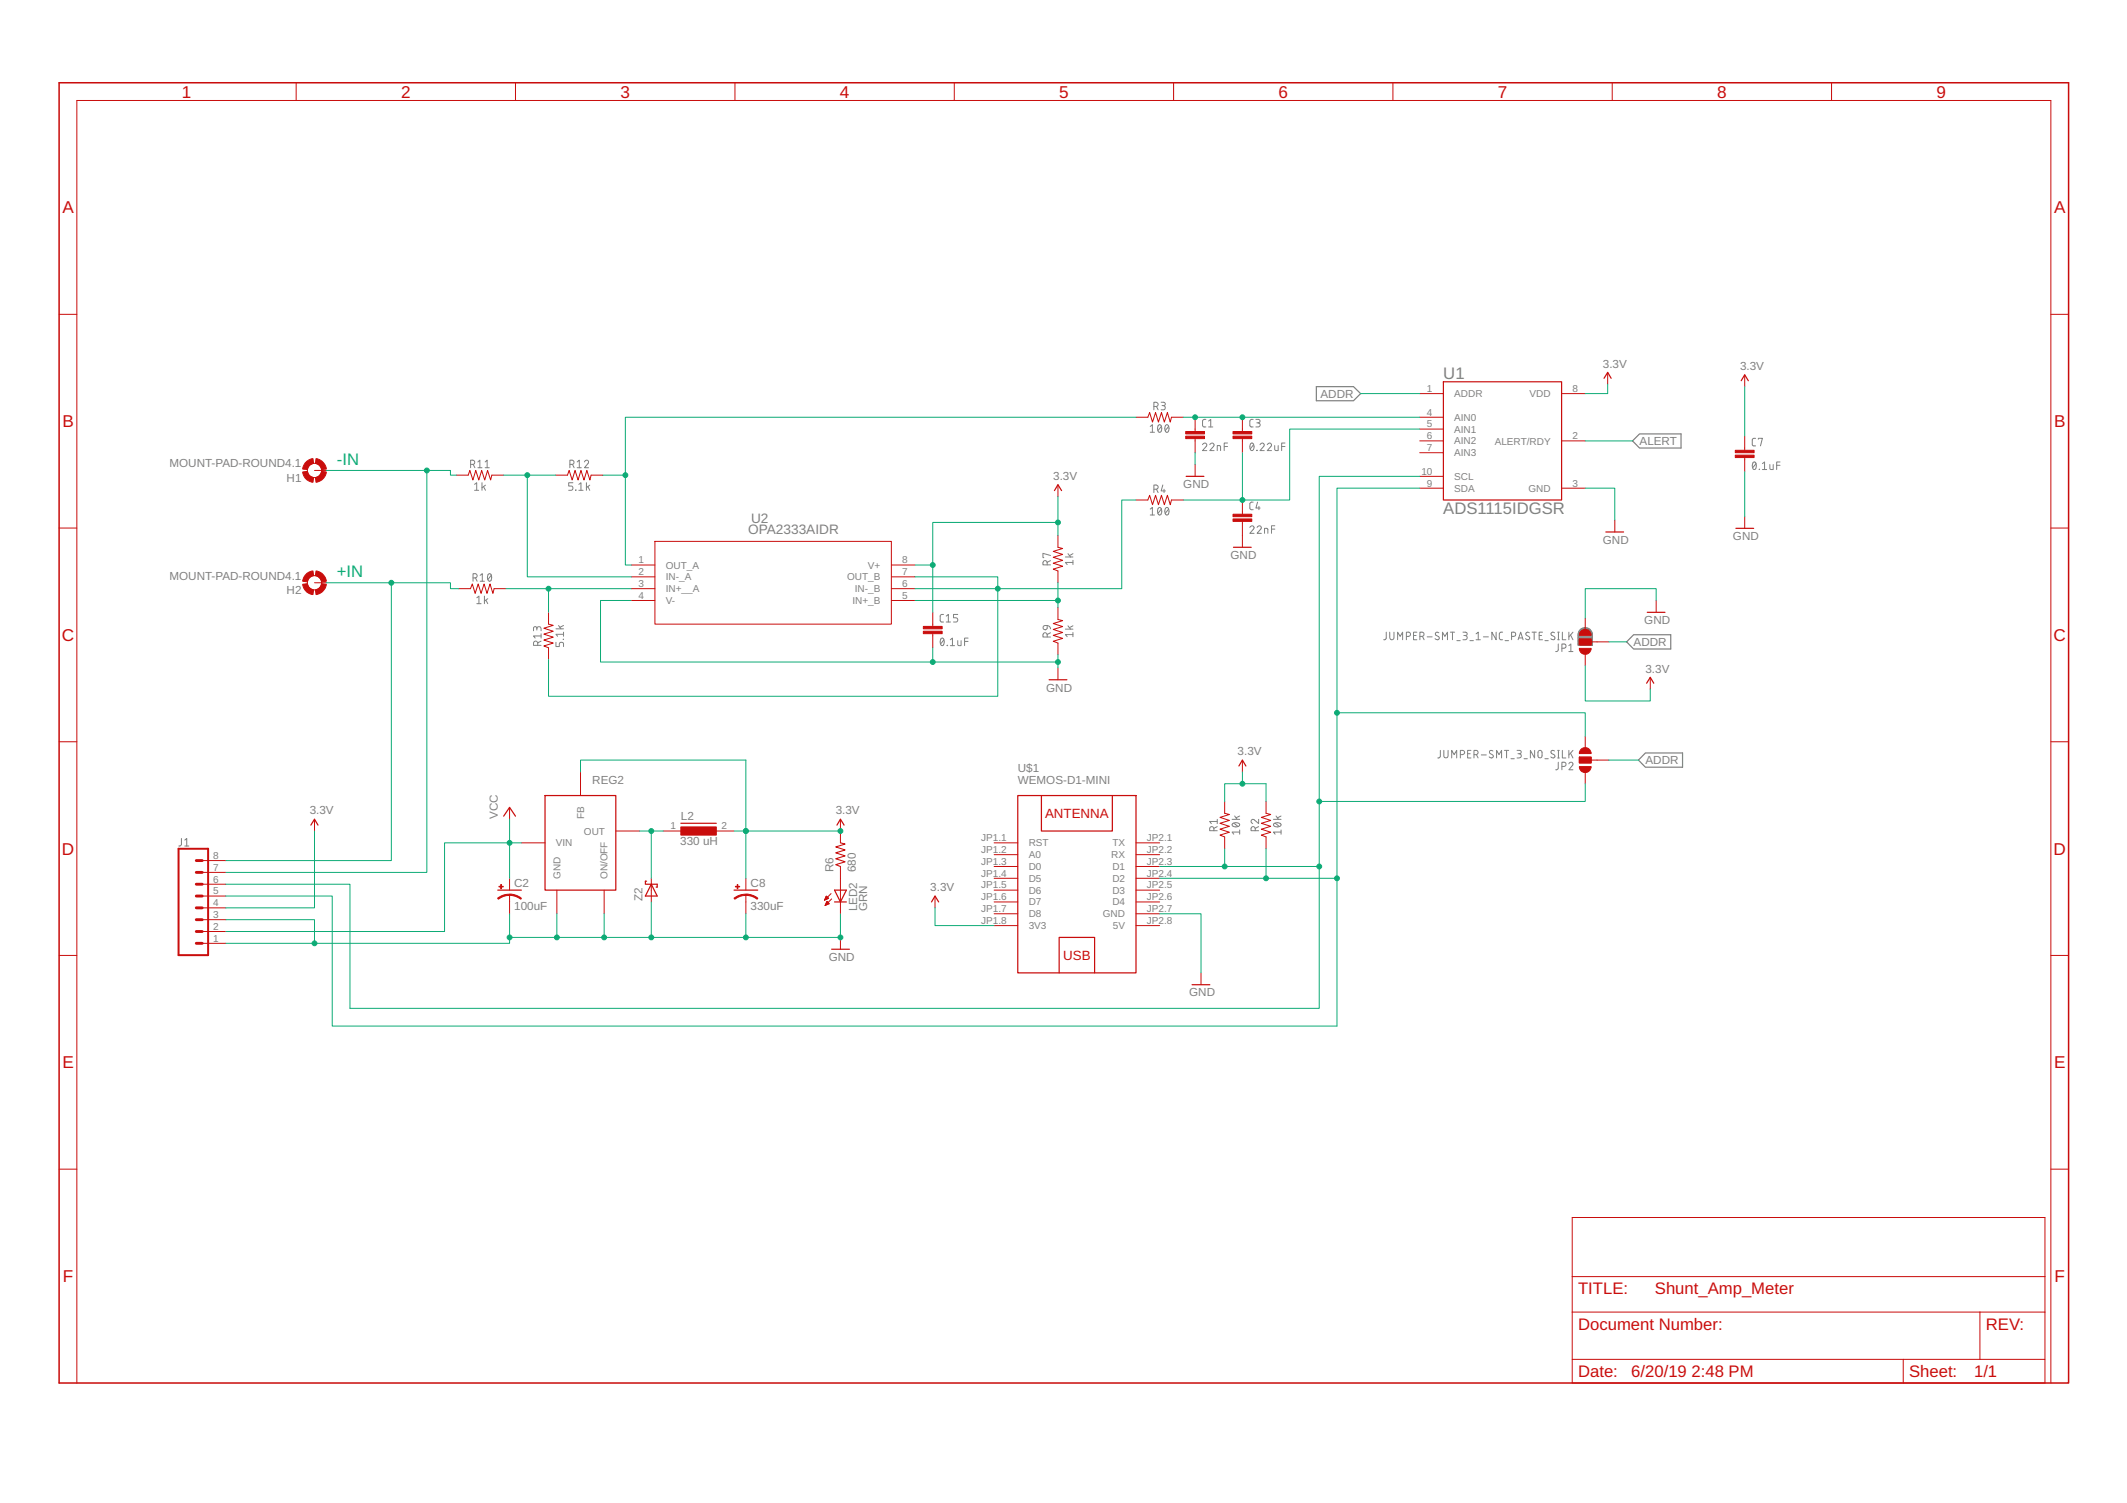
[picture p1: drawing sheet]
<svg xmlns="http://www.w3.org/2000/svg" width="297mm" height="210mm" viewBox="0 0 297 210" stroke-linecap="round" stroke-linejoin="round" font-family="sans-serif">
<g fill="none" stroke="#808080" stroke-width=".14">
<path d="M160.6 59.6l.3-.3v1.1M161.1 56.8h.3a.3 .3 0 0 0 .3-.3 .3 .3 0 0 0-.3-.3h-.3v1M161.5 56.8l.2 .4M161.8 59.4l.1-.1a.62 .62 0 0 1 0 1.1 .64 .64 0 0 1-.1-1zM162.2 56.2h.3a.23 .23 0 0 1 .3 .2 .23 .23 0 0 1-.3 .2h-.2M162.2 59.6l-.5 .5M162.5 56.6a.3 .3 0 0 1 .2 .3 .3 .3 0 0 1-.2 .3h-.3M162.8 59.4l.2-.1a.62 .62 0 0 1 0 1.1 .64 .64 0 0 1-.2-1zM163.2 59.6l-.5 .5M168.4 58.6l-.4 .1-.1 .7 .2 .2h.3M168.8 58.8l.3-.2v1M168.8 59.6h.6"/>
<path d="M175 58.6l-.4 .1-.1 .7 .2 .2h.3M175.4 58.6h.3a.24 .24 0 0 1 .3 .2 .24 .24 0 0 1-.3 .3h-.2M175.7 59.1a.29 .29 0 0 1 .3 .2 .29 .29 0 0 1-.3 .3h-.3M65.7 64.9h.3a.3 .3 0 0 0 .3-.3 .3 .3 0 0 0-.3-.3h-.3v1M66.1 64.9l.2 .4M66.3 67.6l.3-.2v1.1M66.3 68.5h.5M66.7 64.5l.3-.2v1M66.7 65.3h.6M67.3 67.4v1.1M67.5 68l.3 .5M67.8 64.5l.2-.2v1"/>
<path d="M67.8 65.3h.5M67.8 67.8l-.5 .3M79.6 64.9h.3a.3 .3 0 0 0 .3-.3 .3 .3 0 0 0-.3-.3h-.3v1M79.9 64.9l.3 .4M80 67.4h-.6v.5h.5l.1 .2-.1 .3-.5 .1M80.4 68.4l.1 .1zM80.6 64.5l.3-.2v1M80.6 65.3h.6M80.8 67.6l.3-.2v1.1M80.8 68.5h.6M81.6 64.5a.29 .29 0 0 1 .4-.2 .29 .29 0 0 1 .1 .4l-.5 .6h.6M81.9 67.4v1.1"/>
<path d="M82.1 68l.3 .5M82.4 67.8l-.5 .3M146.2 78.9v-.3a.3 .3 0 0 0-.3-.3 .3 .3 0 0 0-.3 .3v.3h1.1M146.7 78.3l-.5 .2M146.7 77.6l-1.1-.3v.6h.2M148.8 77.8h1M149.1 77.3l.4 .5M149.8 78.3v.5M149.8 77.3l-.4 .3M149.8 78.5h-1l.2 .3M160.6 71.1l.3-.2v1M160.6 60.4h.6"/>
<path d="M160.6 71.9h.6M161.1 68.3h.3a.3 .3 0 0 0 .3-.3 .3 .3 0 0 0-.3-.3h-.3v1.1M161.5 68.3l.2 .5M161.8 71l.1-.1a.62 .62 0 0 1 0 1 .64 .64 0 0 1-.1-.9zM162.2 71.1l-.5 .6M162.4 67.7l-.2 .9h.6M162.6 68.3v.5M162.8 71l.2-.1a.62 .62 0 0 1 0 1 .64 .64 0 0 1-.2-.9zM163.2 71.1l-.5 .6M167.9 62.1a.3 .3 0 0 1 .5-.2 .3 .3 0 0 1 0 .5l-.5 .5h.6M169 62.1a.3 .3 0 0 1 .4-.2 .3 .3 0 0 1 .1 .5l-.5 .5h.5M170.5 62.9l-.1-.6-.4-.1v.7"/>
<path d="M171 62.4h.4M171.4 61.9h-.4v1M174.5 73.7a.29 .29 0 0 1 .4-.3 .29 .29 0 0 1 .1 .5l-.5 .6h.6M174.7 62l.1-.1a.62 .62 0 0 1 0 1 .64 .64 0 0 1-.1-.9zM175 70.1l-.4 .2-.1 .7 .2 .2h.3M175.1 62.1l-.5 .6M175.5 62.9h.1zM175.6 73.7a.29 .29 0 0 1 .4-.3 .29 .29 0 0 1 .1 .5l-.5 .6h.5M175.6 70.1l-.2 .9h.6M175.8 70.7v.5M176 62.1a.3 .3 0 0 1 .4-.2 .3 .3 0 0 1 .1 .5l-.5 .5h.6M177 62.1a.3 .3 0 0 1 .4-.2 .3 .3 0 0 1 .1 .5l-.5 .5h.6"/>
<path d="M177.1 74.5l-.1-.6-.4-.1v.7M177.6 73.9h.4M178 62.2v.6l.2 .1h.3v-.7M178 73.4h-.4v1.1M179 62.4h.5M179.5 61.9h-.5v1M244.8 64.6l.2-.1a.62 .62 0 0 1 0 1.1 .7 .7 0 0 1-.2-1zM245.2 61.2l-.4 .1-.1 .1v.8l.5 .1M245.2 64.7l-.4 .6M245.6 61.3v-.1h.5l-.2 1.1M245.7 65.5v.1zM246.1 64.7l.3-.2v1.1"/>
<path d="M246.1 65.6h.6M247.2 64.9v.5l.1 .2h.3v-.7M248.1 65h.5M248.6 64.5h-.5v1.1M66.1 80.7h.2a.3 .3 0 0 0 .3-.3 .3 .3 0 0 0-.3-.3h-.2v1.1M66.4 80.7l.2 .5M66.6 83.5l.3-.3v1.1M66.6 84.3h.6M67.1 80.3l.3-.2v1.1M67.1 81.2h.5M67.6 83.2v1.1M67.9 83.8l.2 .5"/>
<path d="M68.1 83.6l-.5 .4M68.2 80.2l.2-.1a.62 .62 0 0 1 0 1.1 .66 .66 0 0 1-.2-1zM68.6 80.3l-.5 .6M75 87.8a.3 .3 0 0 1 .3-.3 .3 .3 0 0 1 .3 .3v.3M75 88v-.3a.23 .23 0 0 0-.3-.2 .23 .23 0 0 0-.2 .2v.4M75.6 90.1h-1.1v-.3a.3 .3 0 0 1 .3-.3 .3 .3 0 0 1 .3 .3v.3M75.6 89.5l-.5 .3M75.6 88.5v.6M75.6 88.8h-1.1l.2 .3M77.6 89.7v.6h.5v-.4a.3 .3 0 0 1 .3-.2 .3 .3 0 0 1 .3 .2v.4M77.6 87.8h1.1M78 87.4l.3 .4"/>
<path d="M78.6 89.3h.1zM78.7 88.6h-1.1l.3 .3M78.7 88.3v.6M78.7 87.4l-.5 .2M131.4 89.2l.2-.1a.65 .65 0 0 1 0 1.1 .68 .68 0 0 1-.2-1zM131.8 85.8l-.5 .1v.7l.1 .2 .4 .1M131.8 89.3l-.4 .6M132.1 86l.3-.2v1.1M132.1 86.9h.6M132.3 90.1v.1zM132.7 89.3l.3-.2v1.1M132.7 90.2h.6"/>
<path d="M133.8 89.5v.5l.1 .2h.3v-.7M133.8 85.8h-.6v.5h.4l.2 .2-.2 .3-.4 .1M134.7 89.6h.5M135.2 89.1h-.5v1.1M145.7 87.5l.5-.1v.3a.3 .3 0 0 1-.4 .2 .3 .3 0 0 1-.1-.4zM146.2 87.4a.47 .47 0 0 1 .5 .4M146.2 89v-.3a.3 .3 0 0 0-.3-.3 .3 .3 0 0 0-.3 .3v.3h1.1M146.7 88.4l-.5 .2M148.8 87.9h1M149.1 87.4l.4 .5M149.8 88.3v.6M149.8 87.4l-.4 .3"/>
<path d="M149.8 88.6h-1l.2 .3M193.6 88.3v.8a.27 .27 0 0 1-.4 .2M194.1 88.3v.7a.3 .3 0 0 0 .3 .4 .3 .3 0 0 0 .3-.4v-.7M195.2 89.3v-1l.3 .6 .4-.6v1M196.4 88.9l.4-.1a.29 .29 0 0 0 .2-.3 .29 .29 0 0 0-.3-.2h-.3v1M197.4 88.8h.4M197.9 88.3h-.5v1h.5M198.3 88.9h.3a.3 .3 0 0 0 .3-.3 .3 .3 0 0 0-.3-.3h-.3v1M198.6 88.9l.3 .4M199.3 88.9h.7M200.9 88.4a.26 .26 0 0 0-.4-.1 .26 .26 0 0 0 .1 .4l.3 .2a.27 .27 0 0 1 0 .4 .27 .27 0 0 1-.4 0l-.1-.1M201.4 89.3v-1l.4 .6 .3-.6v1"/>
<path d="M202.5 88.3h.6M202.8 88.3v1M203.5 89.5h.4M204.3 88.3h.4a.23 .23 0 0 1 .2 .2 .23 .23 0 0 1-.2 .3h-.3M204.6 88.8a.3 .3 0 0 1 .3 .2 .3 .3 0 0 1-.3 .3h-.3M205.3 89.5h.5M206.1 88.5l.3-.2v1M206.1 89.3h.6M207.2 88.9h.7M208.9 88.3v1l-.6-1v1M209.8 88.3l-.4 .1v.7l.1 .2h.3M210.2 89.5h.5"/>
<path d="M211.1 88.9h.3a.3 .3 0 0 0 .3-.3 .3 .3 0 0 0-.3-.3h-.3v1M212 89.3l.4-1 .3 1M212.1 89.1h.5M213.6 88.4a.26 .26 0 0 0-.4-.1 .26 .26 0 0 0 0 .4l.3 .2a.26 .26 0 0 1 0 .4 .26 .26 0 0 1-.4 0l-.1-.1M214 88.3h.5M214.2 88.3v1M214.9 88.8h.4M215.4 88.3h-.5v1h.5M215.8 89.5h.4M217.1 88.4a.27 .27 0 0 0-.4-.1 .27 .27 0 0 0-.1 .3l.4 .3a.29 .29 0 0 1 0 .5 .29 .29 0 0 1-.4-.2M217.5 89.3h.3M217.5 88.3h.3"/>
<path d="M217.6 89.9v.9l-.1 .2h-.2M217.6 88.3v1M218.1 90.5h.3a.3 .3 0 0 0 .3-.3 .3 .3 0 0 0-.3-.3h-.3v1.1M218.2 88.3v1h.5M219.1 90.2l.3-.3v1.1M219.1 88.3v1M219.1 91h.6M219.3 88.7l.4 .6M219.7 88.3l-.6 .6M25.3 117.1v.8l-.1 .2-.2 .1M25.8 117.3l.3-.2v1.1M25.8 118.2h.6"/>
<path d="M170 116h-1.1v-.3a.3 .3 0 0 1 .3-.3 .3 .3 0 0 1 .3 .3v.3M170 115.4l-.5 .3M170 114.4v.6M170 114.7h-1.1l.3 .3M172.1 114.4h1M172.1 115a.68 .68 0 0 1 1 .2 .62 .62 0 0 1-1 0zM172.3 115l.6 .4M172.4 114l.4 .4M173.1 115.9v.6M173.1 114l-.5 .2M173.1 116.2h-1l.2 .3M175.8 116h-1.1v-.3a.3 .3 0 0 1 .3-.3 .3 .3 0 0 1 .3 .3v.3"/>
<path d="M175.8 115.4l-.5 .3M175.8 114.4v.6l-.6-.5a.29 .29 0 0 0-.5 .1 .29 .29 0 0 0 .2 .4M177.8 114.4h1.1M177.9 115a.68 .68 0 0 1 1 .2 .62 .62 0 0 1-1.1 0zM178.1 115l.6 .4M178.2 114l.3 .4M178.9 115.9v.6M178.9 114l-.5 .2M178.9 116.2h-1.1l.3 .3M201.1 104.8v.8l-.1 .2-.2 .1M201.6 104.8v.8a.3 .3 0 0 0 .3 .2 .3 .3 0 0 0 .3-.2v-.8M202.7 105.9v-1.1l.4 .6 .3-.6v1.1"/>
<path d="M203.9 105.4l.5-.1a.29 .29 0 0 0 .1-.3 .29 .29 0 0 0-.3-.2h-.3v1.1M205 105.3h.3M205.4 104.8h-.4v1.1h.4M205.8 105.4l.5-.1a.29 .29 0 0 0 .1-.3 .29 .29 0 0 0-.3-.2h-.3v1.1M206.2 105.4l.2 .5M206.9 105.4h.7M208.5 104.9l-.1-.1a.25 .25 0 0 0-.4 .1 .25 .25 0 0 0 .1 .3l.3 .2a.28 .28 0 0 1 0 .4 .28 .28 0 0 1-.4-.1M209 105.9v-1.1l.3 .6 .4-.6v1.1M210.1 104.8h.6M210.4 104.8v1.1M211 106h.5M211.9 104.8h.3a.23 .23 0 0 1 .2 .2 .23 .23 0 0 1-.2 .3h-.2"/>
<path d="M212.2 105.3a.3 .3 0 0 1 .3 .3 .3 .3 0 0 1-.3 .3h-.3M212.8 106h.5M214.3 104.8v1.1l-.6-1.1v1.1M214.9 104.9a.28 .28 0 0 1 .3-.1 .28 .28 0 0 1 .1 .3v.5a.29 .29 0 0 1-.2 .2 .29 .29 0 0 1-.3-.2zM215.8 106h.4M217.1 104.9l-.3-.1a.24 .24 0 0 0-.2 .2 .24 .24 0 0 0 .1 .2l.3 .2a.28 .28 0 0 1 0 .4 .28 .28 0 0 1-.4-.1M217.5 105.9h.3M217.5 104.8h.3M217.6 106.4v.9l-.1 .2h-.2M217.6 104.8v1.1M218.1 107h.3a.3 .3 0 0 0 .3-.3 .3 .3 0 0 0-.3-.3h-.3v1.1M218.2 104.8v1.1h.5"/>
<path d="M219.1 106.7a.28 .28 0 0 1 .4-.2 .28 .28 0 0 1 .1 .4l-.5 .6h.6M219.1 104.8v1.1M219.3 105.2l.4 .7M219.7 104.8l-.6 .6"/>
</g>
<g fill="none" stroke="#808080" stroke-width=".17">
<path d="M183.8 54h5.2l1 1-1 1h-5.2zM228 61.6l1-1h5.8v2h-5.8zM220.4 90h2M220.4 89.9h2M220.4 89.8h2M220.4 89.6h2M220.4 89.5h2M220.4 89.4h2M220.4 89.2h2M220.4 89.1h2M220.4 89h2M220.4 88.8h2"/>
<path d="M220.4 88.7h2M220.4 88.6h2M220.4 88.5h1.9M220.5 88.3h1.8M220.5 88.2h1.7M220.6 88.1h1.5M220.6 88a.98 .98 0 0 1 1.1-.3 .98 .98 0 0 1 .7 .9v1.5h-2v-1.5zM220.7 87.9h1.3M220.9 87.8h.9M228.1 88.6h5.2v2h-5.2l-.9-1zM229.8 105.2h5.2v1.9h-5.2l-1-.9z"/>
</g>
<g fill="none" stroke="#c90d0c" stroke-width=".17">
<path d="M201.6 53.3h16.5v16.5h-16.5zM224 52.8l.5-.8 .5 .8M243.2 53.2l.4-.9 .6 .9M147.3 68.5l.4-.8 .6 .8M165.7 66.5h2.4M172.3 76.4h2.4M224.3 74.3h2.4M242.4 73.8h2.5M146.5 94.9h2.5M230 95.4l.5-.8 .4 .8M230 85.5h2.5M43.4 115.2l.5-.8 .5 .8"/>
<path d="M70.3 114l.9-1.2 .8 1.2M76.1 111.1h9.9v13.2h-9.9zM95.1 115h4.9M116.9 115.2l.5-.8 .5 .8M142.1 111.1h16.5v24.8h-16.5zM145.4 111.1v5h9.9v-5M173 107l.5-.8 .5 .8M69.5 124.3h3.3M90.3 123.1h-.2v.4h1.7v.4h-.2M91 123.5l.8 1.6h-1.7zM102.5 124.3h3.3M116.1 132.6h2.5"/>
<path d="M116.5 124.3h1.7l-.8 1.7zM116.5 126h1.7M130.1 126l.5-.9 .5 .9M147.9 135.9v-5h5v5M166.5 137.5h2.5"/>
</g>
<g fill="none" stroke="#c90d0c" stroke-width=".14">
<path d="M41.4 11.6v2.4M72 11.6v2.4M102.6 11.6v2.4M133.3 11.6v2.4M163.9 11.6v2.4M194.5 11.6v2.4M225.1 11.6v2.4M255.8 11.6v2.4M8.3 43.9h2.4M158.6 58.3h1.7l.2-.7 .5 1.3 .4-1.3 .4 1.3 .4-1.3 .4 1.3 .4-1.3 .4 1.3 .2-.6h1.6M166.9 58.3v2M173.5 58.3v2"/>
<path d="M198.3 55h3.3M198.3 58.3h3.3M198.3 59.9h3.3M218.1 55h3.3M224.5 52v1.7M243.6 52.3v1.7M286.4 43.9h2.5M8.3 73.7h2.4M43.9 65.7h1.7M63.7 66.4h1.7l.2-.7 .4 1.3 .4-1.3 .5 1.3 .4-1.3 .4 1.3 .4-1.3 .4 1.3 .2-.6h1.6M77.6 66.4h1.6l.3-.7 .4 1.3 .4-1.3 .4 1.3 .4-1.3 .5 1.3 .4-1.3 .4 1.3 .1-.6h1.7M88.2 78.9h3.3"/>
<path d="M91.5 75.6h33v11.6h-33zM124.5 78.9h3.3M147.7 74.8v1.6l.7 .2-1.3 .4 1.3 .4-1.3 .4 1.3 .5-1.3 .4 1.3 .4-1.3 .4 .6 .2v1.7M147.7 67.7v1.6M158.6 69.8h1.7l.2-.6 .5 1.3 .4-1.3 .4 1.3 .4-1.3 .4 1.3 .4-1.3 .4 1.3 .2-.7h1.6M166.9 61.3v1.9M166.9 64.9v1.6M173.5 61.3v1.9M173.5 69.8v2M173.5 72.8v3.6M198.3 61.6h3.3M198.3 63.2h3.3"/>
<path d="M198.3 68.2h3.3M198.3 66.5h3.3M218.1 61.6h3.3M218.1 68.2h3.3M225.5 72.6v1.7M243.6 60.9v2M243.6 63.9v2M243.6 72.1v1.7M286.4 73.7h2.5M43.9 81.4h1.7M64.1 82.2h1.6l.3-.6 .4 1.3 .4-1.3 .4 1.3 .4-1.3 .4 1.3 .4-1.3 .4 1.3 .2-.7h1.7M76.6 85.5v1.7l.7 .1-1.4 .4 1.4 .5-1.4 .4 1.4 .4-1.4 .4 1.4 .4-1.4 .4 .7 .3v1.6"/>
<path d="M88.2 80.6h3.3M88.2 82.2h3.3M88.2 83.9h3.3M124.5 80.6h3.3M124.5 82.2h3.3M124.5 83.9h3.3M130.3 85.5v2M130.3 88.5v2M147.7 84.9v1.6l.7 .2-1.3 .4 1.3 .4-1.3 .4 1.3 .4-1.3 .4 1.3 .5-1.3 .4 .6 .2v1.7M147.7 93.3v1.6M220.6 89.2h1.6v.9h-1.6zM221.4 86.3v1.7"/>
<path d="M221.4 91.3v1.6M222.2 89.6h2.5M230.5 94.6v1.6M231.3 83.9v1.6M8.3 103.6h2.4M43.9 114.4v1.7M71.2 112.8v1.6M72.8 117.7h3.3M81.1 107.8v3.3M86 116.1h3.3M92.6 116.1h3.3M99.2 116.1h3.3"/>
<path d="M117.4 114.4v3.3M138.8 117.7h3.3M138.8 119.4h3.3M158.6 117.7h3.3M158.6 119.4h3.3M171 111.9v1.7l.7 .1-1.3 .5 1.3 .4-1.3 .4 1.3 .4-1.3 .4 1.3 .4-1.3 .4 .6 .3v1.6M173.5 106.2v1.6M176.8 111.9v1.7l.7 .1-1.4 .5 1.4 .4-1.4 .4 1.4 .4-1.4 .4 1.4 .4-1.4 .4 .7 .3v1.6M220.6 105.7h1.6v.9h-1.6zM221.4 102.8v1.7M221.4 107.8v1.7M222.2 106.2h2.5"/>
<path d="M286.4 103.6h2.5M8.3 133.4h2.4M28.2 131.7h3.3M28.2 130.1h3.3M28.2 128.4h3.3M28.2 126.8h3.3M28.2 125.1h3.3M28.2 123.5h3.3M28.2 121.8h3.3M28.2 120.2h3.3M71.2 122.7v1.6M71.2 125v2.6"/>
<path d="M77.8 124.3v3.3M84.4 124.3v3.3M91 122.7v3.3M104.2 122.7v1.6M104.2 125v2.6M115.2 125.7h.1M115.2 125.6h.2M115.2 125.5h.3M115.3 125.5h.4M115.3 126.4h.1M115.3 125.4h.4M115.3 126.3h.2"/>
<path d="M115.3 126.3h.3M115.3 125.3h.3M115.3 125.3h.2M115.3 126.2h.5M115.4 125.2h.1M115.4 126.1h.3M115.4 125.1l.3 .4-.6 .2zM115.4 126h.2M115.4 125.9h.1M115.5 125.9l.3 .3-.6 .2zM116.1 124.8l-1 .9M116.1 125.5l-.9 .9"/>
<path d="M117.4 121v6.6M117.4 130.9v1.7M130.6 125.1v1.7M138.8 121h3.3M138.8 122.7h3.3M138.8 124.3h3.3M138.8 126h3.3M138.8 127.6h3.3M138.8 129.3h3.3M158.6 121h3.3M158.6 122.7h3.3M158.6 124.3h3.3"/>
<path d="M158.6 126h3.3M158.6 127.6h3.3M158.6 129.3h3.3M167.7 135.9v1.6M286.4 133.4h2.5M8.3 163.3h2.4M219.6 178.3h66M286.4 163.3h2.5M10.7 193.1v-179.1h275.7v179.1M219.6 183.2h66M219.6 189.8v-19.8h66v19.8M265.8 189.8v3.3"/>
<path d="M265.8 189.8h10.7M265.8 189.8h-46.2v3.3h66v-3.3h-9.1M276.5 183.2v6.6"/>
<circle cx="43.9" cy="65.7" r=".99"/>
<circle cx="43.9" cy="81.4" r=".99"/>
</g>
<g fill="#c90d0c" stroke="#c90d0c" stroke-width=".14">
<path d="M172.2 60.9h2.6v.4h-2.6z"/>
<path d="M172.2 60.3h2.6v.3h-2.6z"/>
<path d="M172.2 72.5h2.6v.3h-2.6z"/>
<path d="M172.2 71.8h2.6v.4h-2.6z"/>
<path d="M165.6 60.9h2.6v.4h-2.6z"/>
<path d="M165.6 60.3h2.6v.3h-2.6z"/>
<path d="M128.9 88.2h2.7v.3h-2.7z"/>
<path d="M128.9 87.5h2.7v.3h-2.7z"/>
<path d="M242.3 63.6h2.7v.3h-2.7z"/>
<path d="M242.3 62.9h2.7v.3h-2.7z"/>
<path d="M69.7 123.8h.6v.1h-.6z"/>
<path d="M69.9 123.5h.1v.6h-.1z"/>
<path d="M95.1 115.5h4.9v1.1h-4.9z"/>
<path d="M102.7 123.8h.6v.1h-.6z"/>
<path d="M103 123.5v.6z"/>
<path d="M220.6 89.2h1.6v.8h-1.6z"/>
<path d="M220.6 105.7h1.6v.9h-1.6z"/>
</g>
<path d="M8.3 11.6h280.6v181.5h-280.6z" fill="none" stroke="#c90d0c" stroke-width=".21"/>
<g fill="#c90d0c" stroke="#c90d0c" stroke-width=".14">
<path d="M42.3 65.9l.6-.1a.97 .97 0 0 0 .9 .9l-.1 .7a1.59 1.59 0 0 1-1.4-1.5z" fill-rule="evenodd"/>
<path d="M44 66.7a.97 .97 0 0 0 .9-.9l.7 .1a1.65 1.65 0 0 1-1.5 1.5z" fill-rule="evenodd"/>
<path d="M44.1 64.1a1.69 1.69 0 0 1 1.5 1.4l-.7 .1a1.1 1.1 0 0 0-.9-.9z" fill-rule="evenodd"/>
<path d="M42.6 64.7a1.58 1.58 0 0 1 1.1-.6l.1 .6a1.04 1.04 0 0 0-.9 .9l-.6-.1z" fill-rule="evenodd"/>
<path d="M42.3 81.6l.6-.1a.97 .97 0 0 0 .9 .9l-.1 .6a1.59 1.59 0 0 1-1.4-1.4z" fill-rule="evenodd"/>
<path d="M44 82.4a.97 .97 0 0 0 .9-.9l.7 .1a1.7 1.7 0 0 1-1.5 1.4z" fill-rule="evenodd"/>
<path d="M44.1 79.7a1.63 1.63 0 0 1 1.5 1.5l-.7 .1a1.04 1.04 0 0 0-.9-.9z" fill-rule="evenodd"/>
<path d="M42.9 80.1l.8-.4 .1 .7a1.04 1.04 0 0 0-.9 .9l-.6-.1a1.65 1.65 0 0 1 .6-1.1z" fill-rule="evenodd"/>
<path d="M71.2 124.9a2.6 2.6 0 0 1 1.6 .6l-.1 .1a2.64 2.64 0 0 0-1.5-.6z" fill-rule="evenodd"/>
<path d="M69.5 125.4a2.6 2.6 0 0 1 1.7-.5v.2a2.45 2.45 0 0 0-1.6 .5z" fill-rule="evenodd"/>
<path d="M104.2 124.9a2.6 2.6 0 0 1 1.6 .6l-.1 .1a2.52 2.52 0 0 0-1.5-.6z" fill-rule="evenodd"/>
<path d="M102.5 125.4a2.6 2.6 0 0 1 1.7-.5v.2a2.44 2.44 0 0 0-1.6 .5z" fill-rule="evenodd"/>
<path d="M220.7 88.2a.83 .83 0 0 1 1-.3 .83 .83 0 0 1 .5 .8h-1.6z" fill-rule="evenodd"/>
<path d="M220.6 90.6h1.6a.83 .83 0 0 1-.8 .8 .83 .83 0 0 1-.8-.8z" fill-rule="evenodd"/>
<path d="M220.7 104.7a.83 .83 0 0 1 1-.2 .83 .83 0 0 1 .5 .7h-1.6z" fill-rule="evenodd"/>
<path d="M220.6 107.1h1.6a.83 .83 0 0 1-.8 .8 .83 .83 0 0 1-.8-.8z" fill-rule="evenodd"/>
</g>
<path d="M117.4 117.7l.6 .2-1.3 .4 1.3 .4-1.3 .4 1.3 .4-1.3 .4 1.3 .5-1.3 .4 .7 .2" fill="none" stroke="#c90d0c" stroke-width=".15"/>
<path d="M24.9 118.5h4.2v14.9h-4.2z" fill="none" stroke="#c90d0c" stroke-width=".28"/>
<path d="M27.4 128.4h.8M27.4 130.1h.8M27.4 131.7h.8M27.4 125.1h.8M27.4 126.8h.8M27.4 123.5h.8M27.4 121.8h.8M27.4 120.2h.8" fill="none" stroke="#c90d0c" stroke-width=".4"/>
<g fill="none" stroke="#0dab76" stroke-width=".14">
<path d="M158.6 58.3h-71.3v8.1M165.2 58.3h33.1M190 55h8.3M198.3 59.9h-18.2v9.9h-6.6v-6.6M224.5 53.7v1.3h-3.1M243.6 54v6.9M45.6 65.7h17.3v.7h.8M59.6 65.7v56.1h-28.1M70.3 66.4h7.3M73.6 66.4v14.2h14.6M84.2 66.4h3.1M87.3 66.4v12.5h.9"/>
<path d="M127.8 78.9h2.5v6.6M147.7 69.3v5.5M147.7 73h-17.4v5.9M158.6 69.8h-1.9v12.4h-17.4v15h-62.7v-5.1M165.2 69.8h8.3M166.9 63.2v1.7M198.3 66.5h-14.1v54.5h-22.3M198.3 68.2h-11.6v54.5h-24.8M221.4 61.6h6.6M221.4 68.2h4.1v4.4M243.6 65.9v6.2M45.6 81.4h17.3v.8h1.2"/>
<path d="M54.7 81.4v38.8h-23.2M70.7 82.2h17.5M76.6 82.2v3.3M88.2 83.9h-4.3v8.6h63.8M127.8 80.6h11.5v1.6h-11.5M127.8 83.9h19.9M130.3 90.5v2M147.7 91.5v1.8M147.7 81.4v3.5M186.7 99.5h34.7v3.3M221.4 92.9v5h9.1v-1.7M224.7 89.6h2.5"/>
<path d="M231.3 83.9v-1.7h-9.9v4.1M43.9 116.1v10.7h-12.4M71.2 114.4v8.3M72.8 117.7h-10.7v12.4h-30.6M81.1 107.8v-1.6h23.1v16.5M89.3 116.1h3.3M91 116.1v6.6M102.5 116.1h14.9M171 118.5v2.5M173.5 107.8v1.7h-2.5v2.4M173.5 109.5h3.3v2.4M176.8 118.5v4.2"/>
<path d="M221.4 109.5v2.4h-37.2M224.7 106.2h4.1M31.5 128.4h12.4v3.3M71.2 130.9v.8h-39.7M71.2 130.9h33M71.2 127.6v3.3M77.8 127.6v3.3M84.4 127.6v3.3M91 126v4.9M104.2 127.6v3.3h13.2v-3.3M130.6 126.8v2.5h8.2M161.9 127.6h5.8v8.3"/>
<path d="M184.2 121v19.8h-135.3v-17.3h-17.4M186.7 122.7v20.6h-140.3v-18.2h-14.9"/>
</g>
<g fill="#0dab76" stroke="#0dab76" stroke-width=".14">
<circle cx="147.7" cy="92.5" r=".34"/>
<circle cx="130.3" cy="92.5" r=".34"/>
<circle cx="77.8" cy="130.9" r=".34"/>
<circle cx="84.4" cy="130.9" r=".34"/>
<circle cx="91" cy="130.9" r=".34"/>
<circle cx="104.2" cy="130.9" r=".34"/>
<circle cx="117.4" cy="130.9" r=".34"/>
<circle cx="71.2" cy="130.9" r=".34"/>
<circle cx="43.9" cy="131.7" r=".34"/>
<circle cx="147.7" cy="73" r=".34"/>
<circle cx="130.3" cy="78.9" r=".34"/>
<circle cx="104.2" cy="116.1" r=".34"/>
<circle cx="117.4" cy="116.1" r=".34"/>
<circle cx="173.5" cy="109.5" r=".34"/>
<circle cx="173.5" cy="58.3" r=".34"/>
<circle cx="166.9" cy="58.3" r=".34"/>
<circle cx="173.5" cy="69.8" r=".34"/>
<circle cx="147.7" cy="83.9" r=".34"/>
<circle cx="76.6" cy="82.2" r=".34"/>
<circle cx="139.3" cy="82.2" r=".34"/>
<circle cx="73.6" cy="66.4" r=".34"/>
<circle cx="87.3" cy="66.4" r=".34"/>
<circle cx="91" cy="116.1" r=".34"/>
<circle cx="71.2" cy="117.7" r=".34"/>
<circle cx="171" cy="121" r=".34"/>
<circle cx="184.2" cy="111.9" r=".34"/>
<circle cx="184.2" cy="121" r=".34"/>
<circle cx="176.8" cy="122.7" r=".34"/>
<circle cx="186.7" cy="99.5" r=".34"/>
<circle cx="186.7" cy="122.7" r=".34"/>
<circle cx="59.6" cy="65.7" r=".34"/>
<circle cx="54.7" cy="81.4" r=".34"/>
</g>
<g font-size="2.4" fill="#c90d0c">
<text x="25.4" y="13.7">1</text>
<text x="56" y="13.7">2</text>
<text x="86.7" y="13.7">3</text>
<text x="117.3" y="13.7">4</text>
<text x="147.9" y="13.7">5</text>
<text x="178.5" y="13.7">6</text>
<text x="209.2" y="13.7">7</text>
<text x="239.8" y="13.7">8</text>
<text x="270.4" y="13.7">9</text>
<text x="8.7" y="29.8">A</text>
<text x="286.9" y="29.8">A</text>
<text x="8.7" y="59.7">B</text>
<text x="286.9" y="59.7">B</text>
<text x="8.6" y="89.5">C</text>
<text x="286.8" y="89.5">C</text>
<text x="8.6" y="119.4">D</text>
<text x="286.8" y="119.4">D</text>
<text x="8.7" y="149.2">E</text>
<text x="286.9" y="149.2">E</text>
<text x="8.8" y="179.1">F</text>
<text x="286.9" y="179.1">F</text>
</g>
<g font-size="2.3" fill="#808080">
<text x="201.6" y="53">U1</text>
<text x="201.6" y="71.8">ADS1115IDGSR</text>
</g>
<g font-size="2.3" fill="#0dab76">
<text x="47" y="64.9">-IN</text>
<text x="47" y="80.6">+IN</text>
</g>
<g font-size="2.3" fill="#c90d0c">
<text x="220.4" y="180.8">TITLE:</text>
<text x="220.4" y="185.7">Document Number:</text>
<text x="231.1" y="180.8">Shunt_Amp_Meter</text>
<text x="277.3" y="185.7">REV:</text>
<text x="220.4" y="192.3">Date:</text>
<text x="227.8" y="192.3">6/20/19 2:48 PM</text>
<text x="266.6" y="192.3">Sheet:</text>
<text x="275.7" y="192.3">1/1</text>
</g>
<g font-size="1.9" fill="#808080">
<text x="104.5" y="74.6">OPA2333AIDR</text>
<text x="104.9" y="73">U2</text>
</g>
<g font-size="1.9" fill="#c90d0c">
<text x="145.9" y="114.2">ANTENNA</text>
<text x="148.5" y="134">USB</text>
</g>
<g font-size="1.6" fill="#808080">
<text x="223.9" y="51.3">3.3V</text>
<text x="243" y="51.7">3.3V</text>
<text x="184.4" y="55.6">ADDR</text>
<text x="23.7" y="65.3">MOUNT-PAD-ROUND4.1</text>
<text x="229" y="62.2">ALERT</text>
<text x="40" y="67.3">H1</text>
<text x="147.1" y="67">3.3V</text>
<text x="165.2" y="68.2">GND</text>
<text x="223.9" y="75.9">GND</text>
<text x="242" y="75.4">GND</text>
<text x="23.7" y="81">MOUNT-PAD-ROUND4.1</text>
<text x="40" y="82.9">H2</text>
<text x="171.9" y="78.1">GND</text>
<text x="229.6" y="87.2">GND</text>
<text x="228.1" y="90.2">ADDR</text>
<text x="229.8" y="93.9">3.3V</text>
<text x="146.1" y="96.6">GND</text>
<text x="142.1" y="107.8">U$1</text>
<text x="172.8" y="105.5">3.3V</text>
<text x="229.8" y="106.7">ADDR</text>
<text x="43.3" y="113.7">3.3V</text>
<text x="82.7" y="109.4">REG2</text>
<text x="116.7" y="113.7">3.3V</text>
<text x="142.1" y="109.4">WEMOS-D1-MINI</text>
<text x="69.5" y="114.4" transform="rotate(-90 69.5 114.4)">VCC</text>
<text x="95" y="118">330 uH</text>
<text x="95.1" y="114.6">L2</text>
<text x="71.8" y="123.9">C2</text>
<text x="89.7" y="125.8" transform="rotate(-90 89.7 125.8)">Z2</text>
<text x="104.8" y="123.9">C8</text>
<text x="116.4" y="121.8" transform="rotate(-90 116.4 121.8)">R6</text>
<text x="119.5" y="121.8" transform="rotate(-90 119.5 121.8)">680</text>
<text x="129.9" y="124.5">3.3V</text>
<text x="71.8" y="127">100uF</text>
<text x="104.8" y="127">330uF</text>
<text x="119.7" y="127.3" transform="rotate(-90 119.7 127.3)">LED2</text>
<text x="121.1" y="127.3" transform="rotate(-90 121.1 127.3)">GRN</text>
<text x="115.7" y="134.2">GND</text>
<text x="166.1" y="139.2">GND</text>
</g>
<g font-size="1.4" fill="#808080">
<text x="199.3" y="54.7">1</text>
<text x="199.3" y="58">4</text>
<text x="199.3" y="59.7">5</text>
<text x="203.1" y="55.5">ADDR</text>
<text x="203.1" y="58.8">AIN0</text>
<text x="213.6" y="55.5">VDD</text>
<text x="219.6" y="54.7">8</text>
<text x="199.3" y="61.3">6</text>
<text x="199.3" y="63">7</text>
<text x="203.1" y="60.4">AIN1</text>
<text x="203.1" y="62.1">AIN2</text>
<text x="203.1" y="63.7">AIN3</text>
<text x="208.7" y="62.1">ALERT/RDY</text>
<text x="219.6" y="61.3">2</text>
<text x="198.5" y="66.3">10</text>
<text x="199.3" y="68">9</text>
<text x="203.1" y="67">SCL</text>
<text x="203.1" y="68.7">SDA</text>
<text x="213.4" y="68.7">GND</text>
<text x="219.6" y="68">3</text>
<text x="89.2" y="78.7">1</text>
<text x="89.2" y="80.3">2</text>
<text x="89.2" y="82">3</text>
<text x="89.2" y="83.6">4</text>
<text x="93" y="79.4">OUT_A</text>
<text x="93" y="81.1">IN-_A</text>
<text x="93" y="82.7">IN+__A</text>
<text x="118.3" y="81.1">OUT_B</text>
<text x="119.4" y="82.7">IN-_B</text>
<text x="121.2" y="79.4">V+</text>
<text x="126" y="83.6">5</text>
<text x="126" y="82">6</text>
<text x="126" y="80.3">7</text>
<text x="126" y="78.7">8</text>
<text x="93" y="84.4">V-</text>
<text x="119" y="84.4">IN+_B</text>
<text x="29.8" y="119.9">8</text>
<text x="77.6" y="118.2">VIN</text>
<text x="81.5" y="116.6">OUT</text>
<text x="81.6" y="114.4" transform="rotate(-90 81.6 114.4)">FB</text>
<text x="93.6" y="115.8">1</text>
<text x="100.7" y="115.8">2</text>
<text x="137" y="117.5">JP1.1</text>
<text x="137" y="119.1">JP1.2</text>
<text x="143.7" y="118.2">RST</text>
<text x="143.7" y="119.8">A0</text>
<text x="155.2" y="119.9">RX</text>
<text x="155.3" y="118.2">TX</text>
<text x="160.2" y="117.5">JP2.1</text>
<text x="160.2" y="119.1">JP2.2</text>
<text x="29.8" y="124.9">5</text>
<text x="29.8" y="123.2">6</text>
<text x="29.8" y="121.6">7</text>
<text x="78.3" y="122.8" transform="rotate(-90 78.3 122.8)">GND</text>
<text x="84.9" y="122.8" transform="rotate(-90 84.9 122.8)">ON/OFF</text>
<text x="137" y="120.8">JP1.3</text>
<text x="137" y="122.4">JP1.4</text>
<text x="137" y="124.1">JP1.5</text>
<text x="137" y="125.7">JP1.6</text>
<text x="143.7" y="121.5">D0</text>
<text x="143.7" y="123.1">D5</text>
<text x="143.7" y="124.8">D6</text>
<text x="155.3" y="121.5">D1</text>
<text x="155.3" y="123.2">D2</text>
<text x="155.3" y="124.8">D3</text>
<text x="160.2" y="120.8">JP2.3</text>
<text x="160.2" y="122.4">JP2.4</text>
<text x="160.2" y="124.1">JP2.5</text>
<text x="160.2" y="125.7">JP2.6</text>
<text x="29.8" y="131.5">1</text>
<text x="29.8" y="129.9">2</text>
<text x="29.8" y="128.2">3</text>
<text x="29.8" y="126.6">4</text>
<text x="137" y="127.4">JP1.7</text>
<text x="137" y="129">JP1.8</text>
<text x="143.7" y="126.5">D7</text>
<text x="143.7" y="128.1">D8</text>
<text x="143.7" y="129.8">3V3</text>
<text x="154" y="128.1">GND</text>
<text x="155.3" y="126.5">D4</text>
<text x="155.4" y="129.8">5V</text>
<text x="160.2" y="127.4">JP2.7</text>
<text x="160.2" y="129">JP2.8</text>
</g>
</svg>
